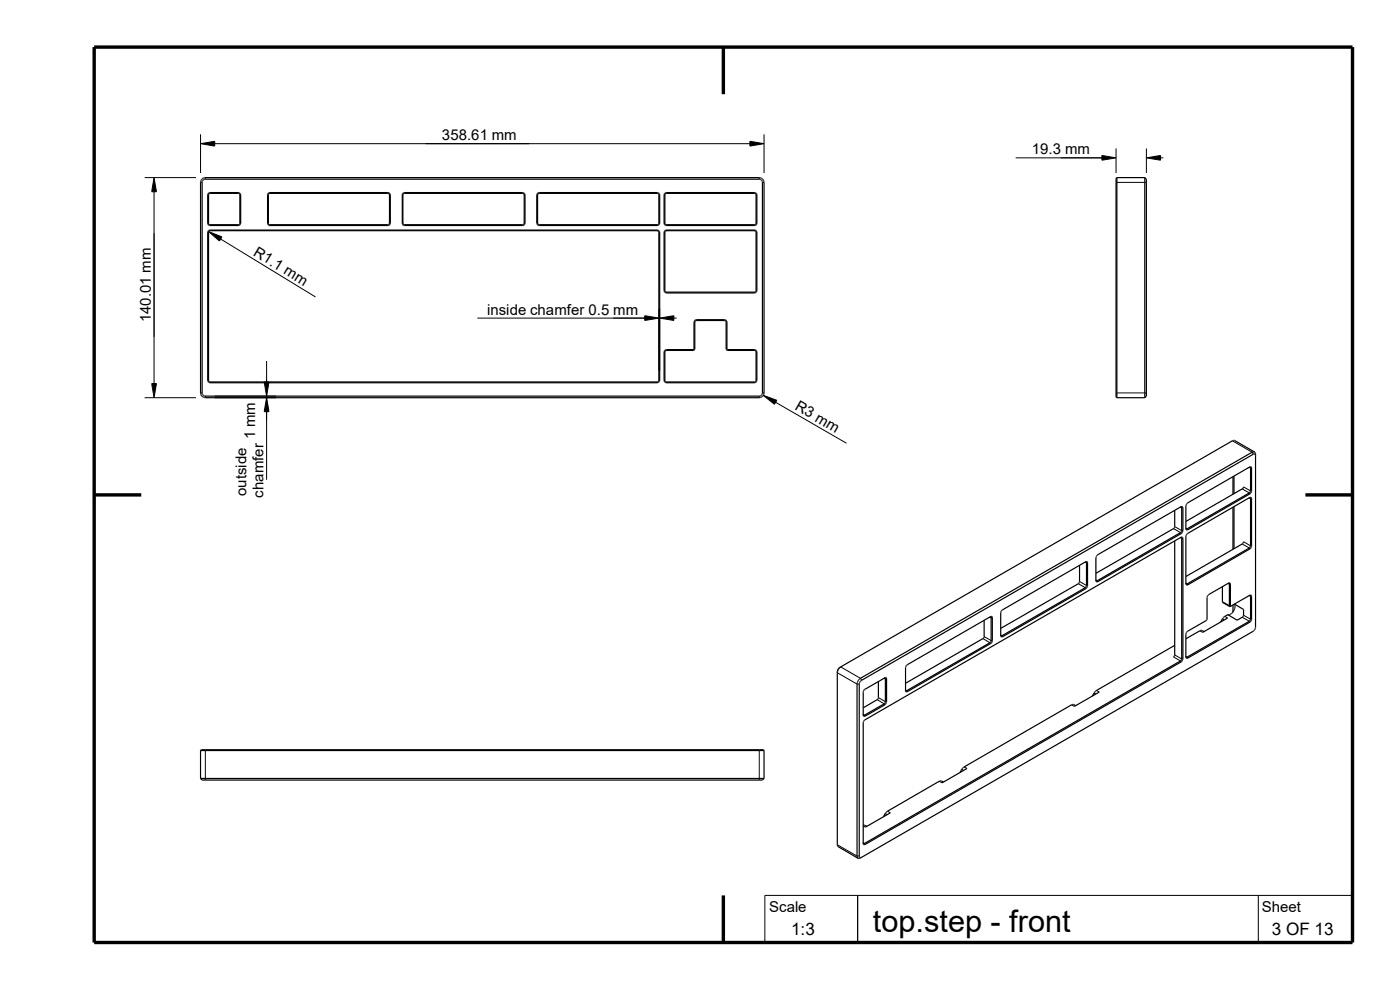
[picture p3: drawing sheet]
<svg xmlns="http://www.w3.org/2000/svg" width="297mm" height="210mm" viewBox="0 0 297 210" stroke-linecap="round" stroke-linejoin="round" font-family="sans-serif">
<g fill="none" stroke="#000" stroke-width=".21">
<path d="M30.7 37.7h10.9M32.7 37.7l.5 3h-1zM42.5 38.7h.4M42.5 28.5v8.2M42.5 30.5l3.1-.5v1zM43.6 37.7v.3M45.6 30.5h113.5M159.1 30l3 .5-3 .5zM161.1 37.7v.3M161.8 38.7h.3M162.1 28.5v8.2M215.5 33.5h18.4"/>
<path d="M233.8 33l3 .5-3 .5zM236.8 38.7h6.4M236.8 31.5v5.2M243.2 31.5v5.2M243.2 33.5l3-.5v1zM246.2 33.5h.6M32.7 40.7v40.7M44.1 41.4h.1M44.1 47.3h.1M44.1 49.3h.1M44.3 49.1l2.8 1.1-.5 .9zM44.6 40.9v.1"/>
<path d="M44.6 47.7v.1M44.6 48.8v.1M46.8 50.7l20.1 12.3M50.5 40.9v.1M50.5 47.7v.1M50.9 41.4h.2M50.9 47.3h.2M56.8 41.4h.1M56.8 47.3h.1M57.3 40.9v.1M57.3 47.7v.1M82.3 40.9v.1"/>
<path d="M82.3 47.7v.1M82.6 41.4h.2M82.6 47.3h.2M85.3 41.4h.2M85.3 47.3h.2M85.9 40.9v.1M85.9 47.7v.1M110.8 40.9v.1M110.8 47.7v.1M111.2 41.4h.2M111.2 47.3h.2M113.9 41.4h.1"/>
<path d="M113.9 47.3h.1M114.4 40.9v.1M114.4 47.7v.1M139.4 40.9v.1M139.4 47.7v.1M139.4 48.8v.1M139.8 41.4h.2M139.8 47.3h.2M139.8 49.3h.2M140.9 41.4h.2M140.9 47.3h.2M140.9 49.3h.2"/>
<path d="M141.4 40.9v.1M141.4 47.7v.1M141.4 48.8v.1M160.1 40.9v.1M160.1 47.7v.1M160.1 48.8v.1M160.4 41.4h.2M160.4 47.3h.2M160.4 49.3h.2M56.6 76.6v25.2M101.3 67.5h36.8M136.8 67l3 .5-3 .5z"/>
<path d="M139.8 65.5v13.2M140 65.5v13.2M140 67.5l3-.5v1zM140.9 74.7h.2M140.9 61.6h.2M141.4 62v.1M141.4 74.2v.1M143 67.5h.6M147 74.2v.1M147.2 68.4h.2M147.2 74h.2M147.7 67.8v.2"/>
<path d="M153.7 67.8v.2M154.1 68.4h.1M154.1 74h.1M154.4 74.2v.1M160.1 62v.1M160.1 74.2v.1M160.4 74.7h.2M160.4 61.6h.2M30.7 84.4h10.9M32.2 81.4h1l-.5 3zM42.5 83.4h.4M43.6 84v.4"/>
<path d="M44.1 80.6h.1M44.6 81v.2M45.6 84.4h12.9M45.6 84h12.9M56 81h1.1l-.5 3zM56.6 84.4l.5 2.9h-1.1zM139.4 81v.2M139.8 80.6h.2M140.9 80.6h.2M141.4 81v.2M160.1 81v.2M160.4 80.6h.2"/>
<path d="M161.1 84v.4M161.8 83.4h.3M161.9 83.9l2.9 1-.5 .9zM164.5 85.3l15.1 8.7M236.8 83.4h6.4M261.5 93.5l4.1 2.4 .3 .5M265 99.1l.5 .2M230.3 119.2l.4 .2M249 112.1l1.4 .9 .2 .2M249.2 111.7l1.5 .9h.3M250.4 107.6l.6 .1M250.4 114l.6 .2"/>
<path d="M251.6 112.1l.4 .3M263.5 103.7l1.5 .9 .1 .2M263.5 115.4l1.5 .8 .1 .3M263.8 114.9l1.7 .9M263.8 103.3l1.7 .8M265 105.6l.5 .2M208.5 135.5l1.6 1M208.8 135l1.5 .9h.2M210 130.9l.5 .2M212.3 134.7l.4 .4M228.8 123.8l1.5 .9v.2M229 123.4l1.7 .8"/>
<path d="M232.5 123.1l.4 .3M249 139.4l1.4 .8 .2 .2M249.2 138.9l1.5 .9h.3M251.6 139.3l.4 .3M251.6 123.7l.4 .4M254.6 133.8l.5 .4M259.3 131.3l.4 .2M259.3 127.6l1.7 .9M259.8 130.8l.6 .3M260.5 123.8l.5 .1M263.5 130.9l1.5 .9 .1 .2M263.8 130.5l1.7 .9"/>
<path d="M265 126.4l.5 .1M43.6 159v6.5M161.1 159v6.5M177.6 142.7l4.2 2.4h.5M178.4 141.5l4.1 2.4 .3 .4M183.1 151.6l.4 .3M186.1 148.4l1.6 1.1M186.4 148l1.4 .8h.3M187.6 143.8l.5 .2M192.1 146.4l.4 .3M227.3 149.5l.6 .4M232.1 147l.4 .2"/>
<path d="M232.6 146.5l.6 .3M177.6 179.2l4.2 2.4h.5M183.1 175.2l.5 .3M183.1 178.8l.4 .4M187.8 172.6l.4 .2M188.3 172.1l.6 .3M199.3 165.7l.6 .4M204 163.2l.4 .2M204.6 162.7l.5 .3M181.9 189.9v10h-19.6v-10h124.6M267 189.9v10"/>
</g>
<g fill="none" stroke="#000" stroke-width=".25">
<path d="M42.8 38l.7-.3 118 .1 .3 .2 .3 .6v44.9a.95 .95 0 0 1-1 .9l-117.8-.1-.5-.2-.3-.7v-44.8zM42.9 38.5v.1M43.3 38.1h.1M161.4 38.1l-118-.1-.5 .4v45.2l.4 .4 118.1-.1M161.4 38.1h.1M161.4 38.1l.4 .5v44.8l-.4 .5M161.7 38.4h.1M236.9 37.7h6M236.9 37.7l-.1 .1v46.4l.1 .2M236.9 37.7v46.7M242.9 37.7l.3 .3v46l-.3 .4M242.9 37.7v46.7"/>
<path d="M44.2 48.9v.1M44.2 49.1l.2-.1h95.2l.2 .3v31.4l-.3 .3h-95l-.3-.2zM44.2 48.9h.1M44.3 47.5h.1M44.3 41.1v6.4M44.3 47.6h.1M44.3 48.9l-.2 .2v31.8M44.3 47.8h.1M44.3 41.1h.1M44.3 48.9h.1M44.4 48.9l95.2-.1 .4 .4v31.5l-.5 .5h-95l-.4-.3M44.4 40.9h.1"/>
<path d="M44.4 41.1l6.2-.1 .2 .2M44.6 48.9l-.1 .1M50.8 47.8h.1M50.8 47.5h.1M50.8 41.2v6.4l-6.4 .1-.1-.2M50.8 47.8h-6.4M50.8 47.7h.1M50.8 41.2l.1 .1M51 47.6h.1M51 47.5v-6.4l-.3-.2h-6.3l-.3 .3v6.3l.2 .3M51 47.5h.1M51 47.5l-.1 .2"/>
<path d="M56.9 47.5h.1M57 41.1l25.4-.1 .2 .3v6.1l-.2 .3h-25.3l-.1-.2zM82.5 40.9h.1M82.5 47.8h.1M82.6 47.7l.2-.3v-6.1l-.4-.4h-25.3l-.3 .3v6.3l.3 .3h25.4M82.6 47.8h-.1M82.6 47.5h.1M82.6 47.7v.1M82.7 41.1h.1M82.8 47.5l-.1 .1M85.4 41.1h.1M85.4 47.5v.1"/>
<path d="M85.5 47.7h.1M85.5 47.3v.1M85.5 41.4h.1M85.6 40.9h.1M85.6 47.5h.1M85.6 47.8h.1M111 40.9h-25.3l-.4 .3v6.3l.2 .2M111 40.9h.1M111 41.1l-25.3-.1-.2 .2 .1 6.3M111 41.1h.1M111.1 41.1l.1 .2v6.1l-.2 .3h-25.3l-.1-.2M111.1 40.9l.2 .2"/>
<path d="M111.3 41.1h.1M111.3 41.1l.1 6.3-.4 .4h-25.3l-.2-.1M114 41.1h.1M114 47.6h.1M114.1 40.9h.1M114.1 47.5h.1M114.2 41.1l-.2 .3v6l.3 .3 25.3-.1M114.2 47.8h.1M114.2 41.1h.1M114.2 41.1l25.3-.1 .3 .3v6.1l-.2 .2M139.4 48.9l.1 .1M139.6 47.6h.1"/>
<path d="M139.6 40.9h-25.3l-.4 .5v5.9l.3 .5M139.6 40.9h.1M139.6 40.9l.4 .4v6.1l-.4 .4h-25.4M139.6 47.8h.1M139.6 48.9h.1M139.7 40.9h.1M140.9 41.1v.1M140.9 47.5h.1M140.9 49.1h.1M141.1 41h.1M141.1 48.9l-.2 .3v12.5l.2 .3M141.1 47.5h.1"/>
<path d="M141.1 41l.2-.1h18.9l.3 .2v6.4M141.1 41l-.2 .2v6.3l.3 .3h19l.4-.3M141.1 48.9h.1M141.1 41.2v6.3l.2 .2h18.9l.2-.2v-6.3M141.1 48.9h19.3l.1 .2 .1 12.6-.2 .3M141.1 49.1v.1M141.2 49h19l.2 .2v12.5l-.3 .3-18.9-.1-.1-.1zM141.2 40.9h.1M141.4 48.9v.1M160.1 48.9v.1M160.2 49h.1M160.3 48.9h.1"/>
<path d="M160.3 47.5h.1M160.3 40.9h.1M160.3 49.1h.1M160.3 41.1l.1 .1M160.4 41.2l-.2-.2h-18.9l-.2 .3M160.4 41h.1M160.5 49v.1M160.5 49.1l.1 .1M160.5 41.2h.1M141 74.4v.1M141.1 62h.1M141.1 74.3l-.2 .3v6.2l.2 .3"/>
<path d="M141.1 74.3h.1M141.1 62l.2 .1h19M141.1 61.7v.1M141.1 74.3l.3-.1 5.8-.1v-5.9l.2-.3h6.5l.3 .3 .1 5.9 5.8 .1 .5 .4M141.2 74.4h.1M141.3 74.4l-.2 .2M141.4 74.3l-.1 .1M147.2 74.1v.1M147.3 68.1h.1M147.4 68.2h.1M147.5 67.9h.1M147.5 68.1h6.4"/>
<path d="M147.6 68l-.2 .2v6l-.2 .1-5.9 .1M147.7 67.8v.1M153.8 67.8v.1M153.8 68l.3 .2v6l.2 .1 5.9 .1 .2 .2v6.2l-.3 .2h-18.8l-.2-.1v-6.4M153.9 67.9h.1M154 68.2h.1M154.1 74v.1M160.1 74.3v.1M160.2 61.9h.1M160.2 74.4h.1M160.3 62.1h.1M160.4 61.8h.1"/>
<path d="M160.4 74.5h.1M160.4 62h.1M160.4 62v.1M160.5 74.5v6.4M42.9 83.5h.1M43.2 83.9h.1M43.4 84h.1M44.1 80.9h.1M44.2 81h.1M44.2 81.1h.1M139.7 80.9h.1M140.9 80.8v.1"/>
<path d="M141.1 81.1h.1M141.1 80.8h.1M160.2 81h.1M160.4 80.8v.1M160.6 80.8l-.5 .4h-18.8l-.2-.1M161.4 83.9h.1M236.9 84.4h6M261.5 93.5l.4-.1 4.2 2.5M261.6 93.4l-83.2 48.1M265 99.1l.3 .1-.1 5.2M265.4 99.1h-.3l-13.2 7.6-.3 .4v5.3M265.4 99.1h.1"/>
<path d="M265.5 99.1v5.2l-.2 .4M265.6 95.9h.1M265.6 95.9l-83.1 48-.6 .7M266.1 95.9h-.4M266.1 95.9h.1M266.2 96l.1 .1M266.2 95.9v.1M266.3 96v37.4M266.3 96.4l.1 .1M266.3 96.4l-.3-.1-83.5 48.3M266.3 96.4h.1M229 119.9v3.5l-.2 .4-16.5 9.5"/>
<path d="M230.3 119.2l.2 .1v5l-.2 .4-17.9 10.2M232.5 118.3v.1M232.6 118h.1M249 112.1h.1M249.2 111.8v.1M249.2 108.3v3.5l-.2 .3-16.5 9.5M249.2 114.8v24.2l-.2 .4M250.5 112.9v.1M250.5 112.9h.1M250.6 107.5l-17.7 10.2-.4 .5v5.2h.4M250.6 114l-67.2 38.7M250.6 114l.2-.1 .2 .3v25.6l-.3 .6-67.3 38.8-.3-.1 .1-26.1"/>
<path d="M250.6 114l.1 25.9-.2 .3-67.1 38.7h-.3M250.6 107.5l.1 5.2-.2 .2-17.8 10.3h-.2M250.6 107.5l-.2 .1M250.6 107.5h.3M250.6 114h-.2M250.8 112.9h.1M250.9 107.5l.1 5.1-.3 .6-17.8 10.2M250.9 107.5h.1M251.6 112.1h.1M251.6 112.3h.1M251.6 107.2h.1M251.6 113.7h.1"/>
<path d="M251.7 113.5h.1M251.7 106.9v.1M251.8 113.3h.1M251.8 113.2h.1M252 113.2l13.1-7.7 .4 .1-.1 10.6-.3 .3-13.3 7.6-.2-.1v-10.4zM261.6 101.1v3.8M261.6 107.6v8.9M261.8 101v3.7M261.8 107.5v8.9M263.7 115.2v.1M263.7 115.3l-12.1 7M263.7 103.5h.1"/>
<path d="M263.8 115.1l-.1 .1M263.8 103.3l-.2 .4-12 6.9M263.8 114.9l-.1 .3M265 105.6l.3 .1v10.2l-.1 .2M265.1 104.5v.1M265.2 116.1h.1M265.2 116.1l-13.6 7.8M265.2 116.4h.1M265.2 104.4l-13.4 7.8h-.2M265.2 104.4h.1M265.2 104.7v.1M265.3 104.7l-13.4 7.7h-.3"/>
<path d="M265.3 116.2v.1M265.5 105.6h.1M265.5 104.4l-.1 .1M265.5 116.1h-.1M208.8 131.6v3.6l-.2 .3-16.5 9.4M210.2 130.8l.1 5.3-.3 .3-17.6 10.2-.3-.1M210.2 136.1h.1M210.2 130.9h-.2M210.4 130.8h.1M210.5 136.1v-5.2l-.4-.1-17.7 10.3M210.5 130.9h.1M210.5 136.1l-.3 .4-17.8 10.3-.3-.2v-5l.1-.3"/>
<path d="M212.3 134.9h.1M212.4 129.7l-.1 5.3M212.5 129.5l-.2 .3M212.5 129.5h.1M228.9 123.7h.1M230.4 124.8l-17.7 10.3h-.3l-.1-.3M230.4 124.8h.1M230.4 124.5h.1M230.5 124.7l.2-.3v-5.1l-.3-.2-17.9 10.4M230.5 124.7l-.1 .1M230.5 124.7h.1M230.6 124.5v.1"/>
<path d="M232.5 123.1h.1M232.5 123.2h.1M232.6 123.2h.1M232.6 123.4h.1M232.9 123.4h.1M249.1 139.1v.1M249.2 136.9l-16.7 9.7M251.6 123.8h.1M251.6 124h.1M251.6 134.4h.1M251.7 124v.1M251.7 123.9h.1"/>
<path d="M251.7 134.2h.1M251.9 133.9l-.3 .4v5.3M251.9 133.9h.1M255.4 134l-.4-.3-.4 .1-3 1.7M256.2 126.4h.1M259.3 124.5v3.3l1.6 .9M259.8 130.8l-.8 1.2M259.8 130.8h.1M260.4 131.1l-5.3 3.1M260.5 130.4l2 1.2 1-.7M260.5 130.4l-.7 .4M260.5 123.8l.3 .1v4.8"/>
<path d="M260.8 128.7h.3M260.9 128.7h.1M261 128.6h.1M261.2 128.6l-.2-4.8-.3-.1-4.4 2.5-.2 .5v4.8l-4.2 2.4M261.2 128.6l-.2 .1M261.6 128.4v1.4M261.6 129.8l.4-.9-.1-.7 1.9 1.1-.1 1.5M261.6 129.8l-.6 .5-.5 .1M263.5 130.9h.1M263.7 130.8l-.1 .1M263.7 130.8h.1M263.7 130.7h.1"/>
<path d="M265 126.4h.3v5l-.2 .4-13.3 7.6-.2-.1M265.2 132l-13.3 7.7-.3-.2M265.2 132h.1M265.2 126.4h.1M265.3 131.5l-.1 .1M265.4 126.3h-.3l-3.9 2.3M265.4 126.3h.1M265.5 126.3v5.2l-.2 .5M265.5 131.7h-.1M266.3 133.3l-.4 .6-83.1 48M42.5 159.2v5.9M42.5 159.2h119.6"/>
<path d="M42.5 159.2l.2-.2h119.2l.2 .2M162.1 159.2v5.9M177.8 142.1h.1M177.8 142.1l-.2 .4v36.8l.2 .3 4.2 2.5M178.2 141.6l-.4 .4-.2 .6M178.4 141.5l-.6 .6M178.4 141.5l-.2 .1M181.9 144.7l-.1 .4v36.6l.1 .2M181.9 144.6v.1M182.4 144.8h.1M182.5 144.7l-.2 .4v36.6l.2 .2h.3M182.5 144.6v.1"/>
<path d="M182.7 144.4h.1M183.2 146.6h.1M183.2 151.7v.1M183.2 153h.1M183.3 151.7v.1M183.4 146.3l-.3 .4v5.1l.2 .2 4.4-2.5M183.4 152.7l-.1 .3M183.4 152.7h.1M183.4 146.3h.1M183.4 146.3l4.4-2.6 .2 .1 .1 5.1-.4 .5M183.4 151.9v.1M186.3 148.2l-3.2 2"/>
<path d="M186.3 148.2h.1M186.4 144.6l-.1 3.6M187.6 149.3l-4.2 2.4h-.3M187.7 149.2v.1M187.7 143.8l.1 5.2M187.7 149.4v.1M187.8 149.1l-.2 .2M187.8 149v.1M187.8 143.8h-.2M188 149.2v.1M188 149.1h.1M192.3 141.2l-.1 .1"/>
<path d="M192.3 141.1h.1M192.4 141.1l-.2 .2M192.4 141.1h.1M227.5 149.4v.1M227.8 149.4v.1M228.2 149.7l-.4-.2h-.5l-23 13.4M232.5 146.6h.1M232.5 146.6l-.8 1.1M233.2 146.8l-5.3 3.1M250.5 140.1h.1M250.9 140v.1M42.5 165.1l.4 .4h118.9l.3-.4"/>
<path d="M42.5 165.1h119.6M177.8 179.6h.1M183.1 175h.4l.4 .3M187.8 172.6l-.4 .7M187.8 172.5h.1M188 172.3l-.2 .3M188 172.3h.1M188.9 172.4l-5.3 3.1M200.2 165.9l-.5-.2h-.4l-11.3 6.6M204.1 163.1h.1M204.3 162.9l-.6 1M204.3 162.9h.1"/>
<path d="M205.1 163l-5.2 3.1M181.9 181.9v.1M181.9 182l.1 .1M182.8 181.9l-.3 .2h-.5"/>
</g>
<path d="M32.2 37.7h1v3h-1zM42.5 30h3.1v1h-3.1zM159.1 30h3v1h-3zM233.8 33h3v1h-3zM243.2 33h3v1h-3zM44.4 49.2h2.7v1.9h-2.7zM136.8 67h3v1h-3zM140 67h3v1h-3zM32.2 81.4h1v3h-1zM56 81h1.1v3h-1.1zM56.1 84.4h1v2.9h-1zM162 83.9h2.8v1.9h-2.8z" fill="#000"/>
<path d="M20 10h266.9v189.9h-266.9zM153.5 10v10M20 105h10M276.9 105h10M153.5 189.9v10" fill="none" stroke="#000" stroke-width=".72" stroke-linecap="butt"/>
<text font-size="6.5" x="185.2" y="197.7">top.step - front</text>
<g font-size="3.6">
<text x="167.8" y="198.4">1:3</text>
<text x="269.8" y="198.4">3 OF 13</text>
</g>
<g font-size="3.2">
<text x="93.8" y="29.8">358.61 mm</text>
<text x="218.9" y="32.8">19.3 mm</text>
<text x="53.6" y="54" transform="rotate(31 53.6 54)">R1.1 mm</text>
<text x="32" y="68.4" transform="rotate(-90 32 68.4)">140.01 mm</text>
<text x="103.3" y="66.8">inside chamfer 0.5 mm</text>
<text x="168.5" y="86.8" transform="rotate(30 168.5 86.8)">R3 mm</text>
<text x="54.1" y="93.2" transform="rotate(-90 54.1 93.2)">1 mm</text>
<text x="52.3" y="105.2" transform="rotate(-90 52.3 105.2)">outside</text>
<text x="55.9" y="105.5" transform="rotate(-90 55.9 105.5)">chamfer</text>
<text x="163.2" y="193.5">Scale</text>
<text x="267.7" y="193.5">Sheet</text>
</g>
</svg>
